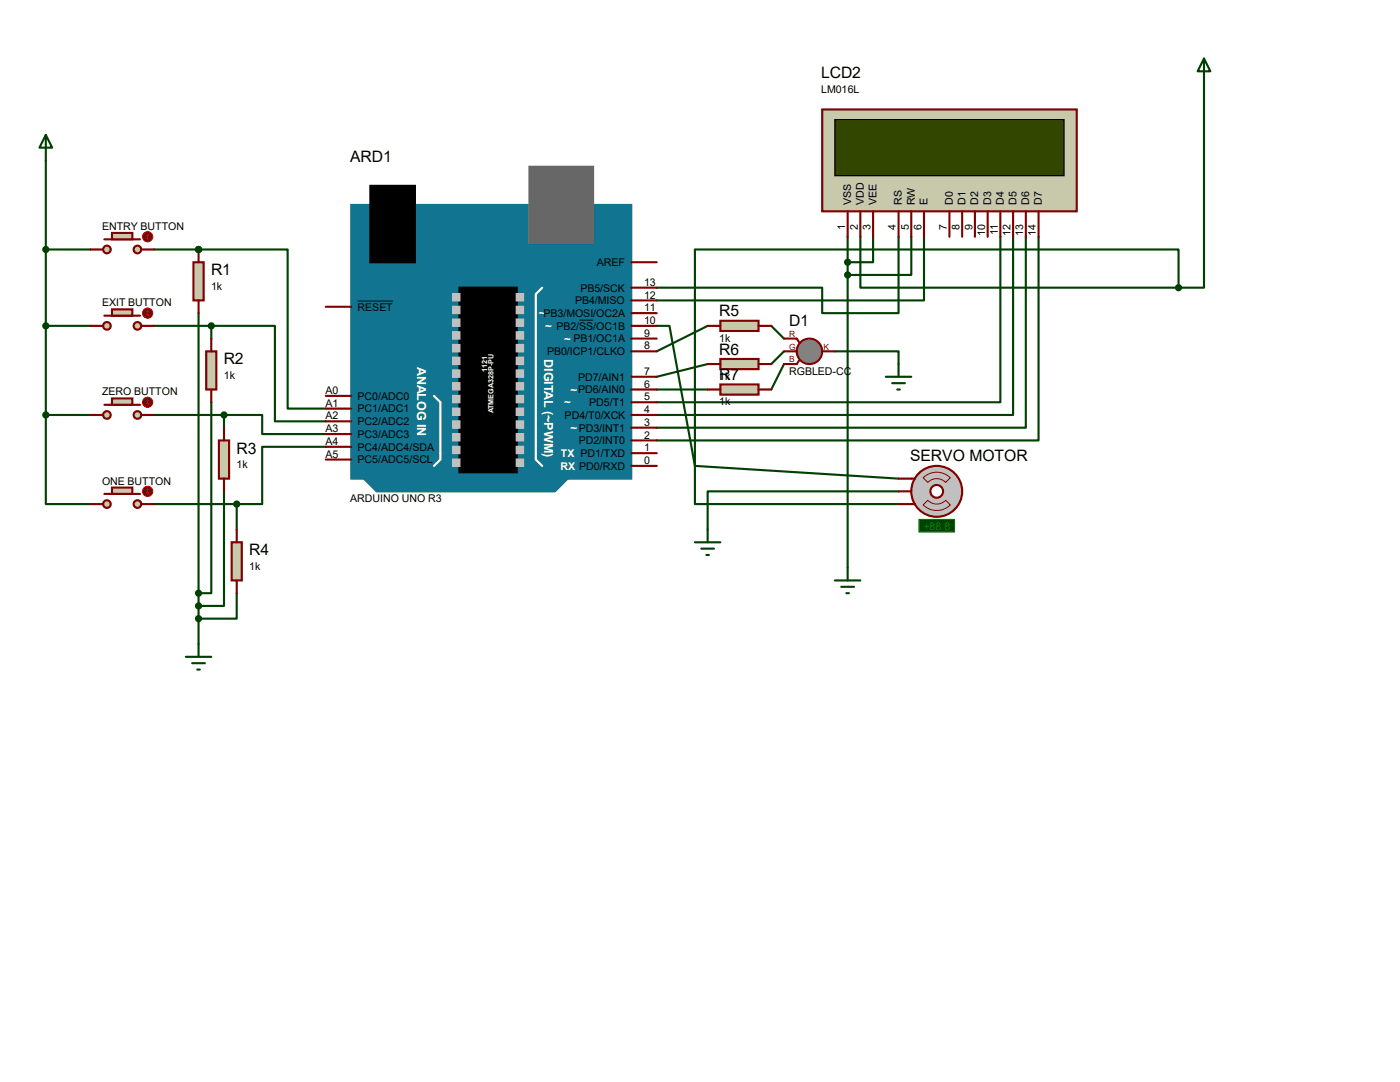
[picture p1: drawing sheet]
<svg xmlns="http://www.w3.org/2000/svg" width="279mm" height="216mm" viewBox="0 0 279 216" stroke-linecap="round" stroke-linejoin="round" font-family="sans-serif">
<g fill="none" stroke="#004000" stroke-width=".42">
<path d="M9.1 32v50.8M9.1 49.8h8.9M39.6 49.8h17.8v31.7h7.6M169.2 47.2v66.1M174.2 47.2v5.1h-5M179.3 47.2v15.3h-15.2v-5.1h-33M181.9 47.2v7.7h-12.7M184.4 47.2v12.7h-53.3M199.6 47.2v33.1h-68.5M202.2 47.2v35.6h-71.1M204.7 47.2v38.1h-73.6M207.3 47.2v40.7h-76.2"/>
<path d="M9.1 65h8.9M9.1 82.8v17.8h8.9M9.1 82.8h8.9"/>
</g>
<circle cx="39.6" cy="49.8" r=".21" fill="#004000"/>
<path d="M30.7 49.8h8.9" fill="none" stroke="#004000" stroke-width=".42"/>
<circle cx="39.6" cy="49.8" r=".21" fill="#004000"/>
<g fill="none" stroke="#004000" stroke-width=".42">
<path d="M240.3 11.7l1.3 2.5h-2.6zM240.3 11.7v45.7h-5.1M171.7 47.2v10.2h63.5M235.2 57.4v-7.6h-96.5v50.8h40.6M30.7 65h11.5M39.6 62.5v66M42.2 65h12.7v19.1h10.1M42.2 65v2.6M131.1 65h2.5l5.1 28 40.6 2.5M131.1 77.7h10.1M141.2 65l-10.1 5.1M141.2 72.6l-10.1 2.6"/>
<path d="M153.9 65l2.6 2.6M156.5 70.1l-2.6 2.5M156.5 72.6l-2.6 5.1M166.6 70.1h12.7v2.5M30.7 82.8h14M42.2 80.3v38.1h-2.6M44.7 82.8h7.6v3.8h12.7M44.7 98v22.9h-5.1M44.7 82.8v2.5M65 89.2h-12.7v11.4h-5.1M179.3 98h-38.1v7.7M30.7 100.6h16.5"/>
<path d="M47.2 118.4v5h-7.6M47.2 100.6v5.1M166.6 115.8h5.1M167.9 117.1h2.5M168.9 118.4h.5M169.2 113.3v2.5"/>
</g>
<g fill="#117491" stroke="#117491" stroke-width=".42">
<path d="M72.6 95.5h40.7l-2.6 2.5h-35.5z"/>
<path d="M70.1 40.9h55.9v54.6h-55.9z"/>
</g>
<path d="M105.7 33.3h12.7v15.2h-12.7z" fill="#686767" stroke="#686767" stroke-width=".42"/>
<path d="M73.9 37.1h8.9v15.2h-8.9zM91.7 57.4h11.4v36.8h-11.4z" fill="#000" stroke="#000" stroke-width=".42"/>
<path d="M108.2 57.4l-1.3 1.3v33l1.3 1.3M86.6 79l1.3 1.3v11.4l-1.3 1.3" fill="none" stroke="#fff" stroke-width=".42"/>
<g fill="#c0c0c0" stroke="#c0c0c0" stroke-width=".42">
<path d="M103.1 58.7h1.3v1.2h-1.3z"/>
<path d="M103.1 61.2h1.3v1.3h-1.3z"/>
<path d="M103.1 63.8h1.3v1.2h-1.3z"/>
<path d="M103.1 66.3h1.3v1.3h-1.3z"/>
<path d="M103.1 68.8h1.3v1.3h-1.3z"/>
<path d="M103.1 71.4h1.3v1.2h-1.3z"/>
<path d="M103.1 73.9h1.3v1.3h-1.3z"/>
<path d="M103.1 76.5h1.3v1.2h-1.3z"/>
<path d="M103.1 79h1.3v1.3h-1.3z"/>
<path d="M103.1 81.5h1.3v1.3h-1.3z"/>
<path d="M103.1 84.1h1.3v1.2h-1.3z"/>
<path d="M103.1 86.6h1.3v1.3h-1.3z"/>
<path d="M103.1 89.2h1.3v1.2h-1.3z"/>
<path d="M103.1 91.7h1.3v1.3h-1.3z"/>
<path d="M90.4 58.7h1.3v1.2h-1.3z"/>
<path d="M90.4 61.2h1.3v1.3h-1.3z"/>
<path d="M90.4 63.8h1.3v1.2h-1.3z"/>
<path d="M90.4 66.3h1.3v1.3h-1.3z"/>
<path d="M90.4 68.8h1.3v1.3h-1.3z"/>
<path d="M90.4 71.4h1.3v1.2h-1.3z"/>
<path d="M90.4 73.9h1.3v1.3h-1.3z"/>
<path d="M90.4 76.5h1.3v1.2h-1.3z"/>
<path d="M90.4 79h1.3v1.3h-1.3z"/>
<path d="M90.4 81.5h1.3v1.3h-1.3z"/>
<path d="M90.4 84.1h1.3v1.2h-1.3z"/>
<path d="M90.4 86.6h1.3v1.3h-1.3z"/>
<path d="M90.4 89.2h1.3v1.2h-1.3z"/>
<path d="M90.4 91.7h1.3v1.3h-1.3z"/>
</g>
<g fill="none" stroke="#800000" stroke-width=".42">
<path d="M126 59.9h5.1M126 57.4h5.1M126 52.3h5.1M65 79h5.1M65 61.2h5.1M126 77.7h5.1M126 75.2h5.1M126 70.1h5.1M126 67.6h5.1M126 65h5.1M126 62.5h5.1M65 91.7h5.1"/>
<path d="M65 89.2h5.1M65 86.6h5.1M65 84.1h5.1M65 81.5h5.1M126 93h5.1M126 90.4h5.1M126 87.9h5.1M126 85.3h5.1M126 82.8h5.1M126 80.3h5.1"/>
</g>
<path d="M71.4 60.1h7M115.6 63.9h2.8" fill="none" stroke="#000" stroke-width=".2"/>
<path d="M164.1 21.8h50.8v20.4h-50.8z" fill="#c8c8aa" stroke="#800000" stroke-width=".42"/>
<path d="M166.6 23.9h45.7v11.2h-45.7z" fill="#324600" stroke="#000" stroke-width=".25"/>
<g fill="none" stroke="#800000" stroke-width=".42">
<path d="M169.2 42.2v5M171.7 42.2v5M174.2 42.2v5M179.3 42.2v5M181.9 42.2v5M184.4 42.2v5M189.5 42.2v5M192 42.2v5M194.6 42.2v5M197.1 42.2v5M199.6 42.2v5M202.2 42.2v5"/>
<path d="M204.7 42.2v5M207.3 42.2v5"/>
</g>
<g fill="#004000" stroke="#004000" stroke-width=".42">
<circle cx="169.2" cy="52.3" r=".51"/>
<circle cx="169.2" cy="54.9" r=".51"/>
</g>
<g fill="#c8c8aa" stroke="#800000" stroke-width=".42">
<circle cx="27.4" cy="49.8" r=".76"/>
<circle cx="21.3" cy="49.8" r=".76"/>
</g>
<path d="M20.8 47.8h7.1" fill="none" stroke="#800000" stroke-width=".42"/>
<path d="M22.4 46.5h4v1.3h-4z" fill="#c8c8aa" stroke="#800000" stroke-width=".42"/>
<path d="M18 49.8h2.6M28.2 49.8h2.5" fill="none" stroke="#800000" stroke-width=".42"/>
<circle cx="29.5" cy="47.2" r="1.02" fill="#400000" stroke="#f00" stroke-width=".21"/>
<path d="M29.2 47.5l.3 .3M29.5 46.7v1.1M29.5 46.7l-.3 .3M29.5 46.7l.2 .3M29.7 47.5l-.2 .3" fill="none" stroke="#f00" stroke-width=".21"/>
<g fill="#c8c8aa" stroke="#800000" stroke-width=".42">
<circle cx="27.4" cy="65" r=".76"/>
<circle cx="21.3" cy="65" r=".76"/>
</g>
<path d="M20.8 63h7.1" fill="none" stroke="#800000" stroke-width=".42"/>
<path d="M22.4 61.7h4v1.3h-4z" fill="#c8c8aa" stroke="#800000" stroke-width=".42"/>
<path d="M18 65h2.6M28.2 65h2.5" fill="none" stroke="#800000" stroke-width=".42"/>
<circle cx="29.5" cy="62.5" r="1.02" fill="#400000" stroke="#f00" stroke-width=".21"/>
<path d="M29.2 62.7l.3 .3M29.5 62v1M29.5 62l-.3 .2M29.5 62l.2 .2M29.7 62.7l-.2 .3" fill="none" stroke="#f00" stroke-width=".21"/>
<g fill="#c8c8aa" stroke="#800000" stroke-width=".42">
<circle cx="27.4" cy="82.8" r=".76"/>
<circle cx="21.3" cy="82.8" r=".76"/>
</g>
<path d="M20.8 80.8h7.1" fill="none" stroke="#800000" stroke-width=".42"/>
<path d="M22.4 79.5h4v1.3h-4z" fill="#c8c8aa" stroke="#800000" stroke-width=".42"/>
<path d="M18 82.8h2.6M28.2 82.8h2.5" fill="none" stroke="#800000" stroke-width=".42"/>
<circle cx="29.5" cy="80.3" r="1.02" fill="#400000" stroke="#f00" stroke-width=".21"/>
<path d="M29.5 79.8v1M29.5 79.8l-.3 .2M29.5 79.8l.2 .2M29.2 80.5l.3 .3M29.7 80.5l-.2 .3" fill="none" stroke="#f00" stroke-width=".21"/>
<g fill="#c8c8aa" stroke="#800000" stroke-width=".42">
<circle cx="27.4" cy="100.6" r=".76"/>
<circle cx="21.3" cy="100.6" r=".76"/>
</g>
<path d="M20.8 98.6h7.1" fill="none" stroke="#800000" stroke-width=".42"/>
<path d="M22.4 97.3h4v1.3h-4z" fill="#c8c8aa" stroke="#800000" stroke-width=".42"/>
<path d="M18 100.6h2.6M28.2 100.6h2.5" fill="none" stroke="#800000" stroke-width=".42"/>
<circle cx="29.5" cy="98" r="1.02" fill="#400000" stroke="#f00" stroke-width=".21"/>
<path d="M29.2 98.3l.3 .3M29.5 97.5v1.1M29.5 97.5l-.3 .3M29.5 97.5l.2 .3M29.7 98.3l-.2 .3" fill="none" stroke="#f00" stroke-width=".21"/>
<path d="M9.1 26.9l1.3 2.6h-2.5zM9.1 26.9v5.1M37.1 131.1h5.1M38.4 132.3h2.5M39.4 133.6h.5M39.6 128.5v2.6" fill="none" stroke="#004000" stroke-width=".42"/>
<g fill="#004000" stroke="#004000" stroke-width=".42">
<circle cx="9.1" cy="82.8" r=".51"/>
<circle cx="9.1" cy="65" r=".51"/>
<circle cx="9.1" cy="49.8" r=".51"/>
</g>
<path d="M38.6 52.3h2v7.6h-2z" fill="#c8c8aa" stroke="#800000" stroke-width=".42"/>
<path d="M39.6 49.8v2.5M39.6 59.9v2.6" fill="none" stroke="#800000" stroke-width=".42"/>
<path d="M41.1 70.1h2.1v7.6h-2.1z" fill="#c8c8aa" stroke="#800000" stroke-width=".42"/>
<path d="M42.2 67.6v2.5M42.2 77.7v2.6" fill="none" stroke="#800000" stroke-width=".42"/>
<path d="M43.7 87.9h2v7.6h-2z" fill="#c8c8aa" stroke="#800000" stroke-width=".42"/>
<path d="M44.7 85.3v2.6M44.7 95.5v2.5" fill="none" stroke="#800000" stroke-width=".42"/>
<path d="M46.2 108.2h2.1v7.6h-2.1z" fill="#c8c8aa" stroke="#800000" stroke-width=".42"/>
<path d="M47.2 105.7v2.5M47.2 115.8v2.6" fill="none" stroke="#800000" stroke-width=".42"/>
<g fill="#004000" stroke="#004000" stroke-width=".42">
<circle cx="39.6" cy="49.8" r=".51"/>
<circle cx="42.2" cy="65" r=".51"/>
<circle cx="44.7" cy="82.8" r=".51"/>
<circle cx="47.2" cy="100.6" r=".51"/>
<circle cx="39.6" cy="118.4" r=".51"/>
<circle cx="39.6" cy="120.9" r=".51"/>
<circle cx="39.6" cy="123.4" r=".51"/>
</g>
<circle cx="186.9" cy="98" r="5.1" fill="#c0c0c0" stroke="#800000" stroke-width=".42"/>
<circle cx="186.9" cy="98" r="1.27" fill="#fff" stroke="#800000" stroke-width=".42"/>
<path d="M181.9 95.5h.7M181.9 100.6h.7" fill="none" stroke="#800000" stroke-width=".42"/>
<path d="M183.4 103.6h7.1v2.6h-7.1z" fill="#004000" stroke="#0f0" stroke-width=".21"/>
<path d="M184.2 95.3a3.9 3.9 0 0 1 5.5 0l-1 1a2.46 2.46 0 0 0-3.5 0zM184.2 100.8l1-1a2.46 2.46 0 0 0 3.5 0l1 1a3.9 3.9 0 0 1-5.5 0z" fill="none" stroke="#800000" stroke-width=".2"/>
<path d="M179.3 98h2.6M179.3 95.5h2.6M179.3 100.6h2.6" fill="none" stroke="#800000" stroke-width=".42"/>
<circle cx="235.2" cy="57.4" r=".51" fill="#004000" stroke="#004000" stroke-width=".42"/>
<circle cx="161.5" cy="70.1" r="2.54" fill="#808080" stroke="#800000" stroke-width=".42"/>
<path d="M156.5 67.6h2.5l.5 .7M156.5 70.1h2.5M159.5 71.9l-.5 .7h-2.5M164.1 70.1h2.5" fill="none" stroke="#800000" stroke-width=".42"/>
<path d="M143.8 64h7.6v2h-7.6z" fill="#c8c8aa" stroke="#800000" stroke-width=".42"/>
<path d="M141.2 65h2.6M151.4 65h2.5" fill="none" stroke="#800000" stroke-width=".42"/>
<path d="M143.8 71.6h7.6v2.1h-7.6z" fill="#c8c8aa" stroke="#800000" stroke-width=".42"/>
<path d="M141.2 72.6h2.6M151.4 72.6h2.5" fill="none" stroke="#800000" stroke-width=".42"/>
<path d="M143.8 76.7h7.6v2h-7.6z" fill="#c8c8aa" stroke="#800000" stroke-width=".42"/>
<path d="M141.2 77.7h2.6M151.4 77.7h2.5" fill="none" stroke="#800000" stroke-width=".42"/>
<path d="M176.8 75.2h5.1M178.1 76.5h2.5M179.1 77.7h.5M179.3 72.6v2.6M138.7 108.2h5.1M140 109.5h2.5M141 110.7h.5M141.2 105.7v2.5" fill="none" stroke="#004000" stroke-width=".42"/>
<g font-size="3.1">
<text x="163.9" y="15.6">LCD2</text>
<text x="69.9" y="32.4">ARD1</text>
<text x="42.1" y="54.9">R1</text>
<text x="143.6" y="63.1">R5</text>
<text x="157.5" y="65">D1</text>
<text x="143.6" y="70.7">R6</text>
<text x="44.7" y="72.7">R2</text>
<text x="143.6" y="75.8">R7</text>
<text x="47.2" y="90.5">R3</text>
<text x="181.7" y="92">SERVO MOTOR</text>
<text x="49.7" y="110.8">R4</text>
</g>
<g font-size="2.5" fill="#fff">
<text x="108.6" y="71.6" transform="rotate(90 108.6 71.6)">DIGITAL (~PWM)</text>
<text x="83.2" y="73.2" transform="rotate(90 83.2 73.2)">ANALOG IN</text>
</g>
<g font-size="2.3" fill="#fff">
<text x="107.5" y="63.3">~PB3/MOSI/OC2A</text>
<text x="108.8" y="65.9">~ PB2/SS/OC1B</text>
<text x="112.6" y="68.4">~ PB1/OC1A</text>
<text x="112.6" y="81.1">~</text>
<text x="113.9" y="78.6">~PD6/AIN0</text>
<text x="113.9" y="86.2">~PD3/INT1</text>
</g>
<g font-size="2.1">
<text x="163.9" y="18.5">LM016L</text>
<text x="169.8" y="40.9" transform="rotate(-90 169.8 40.9)">VSS</text>
<text x="172.4" y="40.9" transform="rotate(-90 172.4 40.9)">VDD</text>
<text x="174.9" y="40.9" transform="rotate(-90 174.9 40.9)">VEE</text>
<text x="180" y="40.9" transform="rotate(-90 180 40.9)">RS</text>
<text x="182.5" y="40.9" transform="rotate(-90 182.5 40.9)">RW</text>
<text x="185.1" y="40.9" transform="rotate(-90 185.1 40.9)">E</text>
<text x="190.2" y="40.9" transform="rotate(-90 190.2 40.9)">D0</text>
<text x="192.7" y="40.9" transform="rotate(-90 192.7 40.9)">D1</text>
<text x="195.2" y="40.9" transform="rotate(-90 195.2 40.9)">D2</text>
<text x="197.8" y="40.9" transform="rotate(-90 197.8 40.9)">D3</text>
<text x="200.3" y="40.9" transform="rotate(-90 200.3 40.9)">D4</text>
<text x="202.9" y="40.9" transform="rotate(-90 202.9 40.9)">D5</text>
<text x="205.4" y="40.9" transform="rotate(-90 205.4 40.9)">D6</text>
<text x="207.9" y="40.9" transform="rotate(-90 207.9 40.9)">D7</text>
<text x="20.4" y="45.9">ENTRY BUTTON</text>
<text x="168.7" y="45.9" transform="rotate(-90 168.7 45.9)">1</text>
<text x="171.2" y="45.9" transform="rotate(-90 171.2 45.9)">2</text>
<text x="173.7" y="45.9" transform="rotate(-90 173.7 45.9)">3</text>
<text x="178.8" y="45.9" transform="rotate(-90 178.8 45.9)">4</text>
<text x="181.4" y="45.9" transform="rotate(-90 181.4 45.9)">5</text>
<text x="183.9" y="45.9" transform="rotate(-90 183.9 45.9)">6</text>
<text x="189" y="45.9" transform="rotate(-90 189 45.9)">7</text>
<text x="191.5" y="45.9" transform="rotate(-90 191.5 45.9)">8</text>
<text x="194.1" y="45.9" transform="rotate(-90 194.1 45.9)">9</text>
<text x="196.6" y="47" transform="rotate(-90 196.6 47)">10</text>
<text x="199.1" y="46.9" transform="rotate(-90 199.1 46.9)">11</text>
<text x="201.7" y="47" transform="rotate(-90 201.7 47)">12</text>
<text x="204.2" y="47" transform="rotate(-90 204.2 47)">13</text>
<text x="206.8" y="47" transform="rotate(-90 206.8 47)">14</text>
<text x="119.1" y="53.1">AREF</text>
<text x="42.1" y="57.9">1k</text>
<text x="115.8" y="58.2">PB5/SCK</text>
<text x="128.5" y="59.6">12</text>
<text x="128.5" y="57">13</text>
<text x="20.4" y="61.1">EXIT BUTTON</text>
<text x="71.4" y="62">RESET</text>
<text x="114.8" y="60.7">PB4/MISO</text>
<text x="128.5" y="64.6">10</text>
<text x="128.5" y="62.1">11</text>
<text x="109.2" y="70.9">PB0/ICP1/CLKO</text>
<text x="128.5" y="69.7">8</text>
<text x="128.5" y="67.2">9</text>
<text x="143.6" y="68.2">1k</text>
<text x="44.7" y="75.6">1k</text>
<text x="115.4" y="75.9">PD7/AIN1</text>
<text x="128.5" y="77.3">6</text>
<text x="128.5" y="74.8">7</text>
<text x="143.6" y="75.8">1k</text>
<text x="157.5" y="74.8">RGBLED-CC</text>
<text x="20.4" y="78.9">ZERO BUTTON</text>
<text x="65" y="83.7">A2</text>
<text x="65" y="81.2">A1</text>
<text x="65" y="78.6">A0</text>
<text x="71.4" y="82.3">PC1/ADC1</text>
<text x="71.4" y="79.8">PC0/ADC0</text>
<text x="112.7" y="83.6">PD4/T0/XCK</text>
<text x="117.6" y="81">PD5/T1</text>
<text x="128.5" y="82.4">4</text>
<text x="128.5" y="79.9">5</text>
<text x="143.6" y="80.9">1k</text>
<text x="65" y="88.8">A4</text>
<text x="65" y="86.2">A3</text>
<text x="71.4" y="89.9">PC4/ADC4/SDA</text>
<text x="71.4" y="87.4">PC3/ADC3</text>
<text x="71.4" y="84.8">PC2/ADC2</text>
<text x="115.5" y="88.6">PD2/INT0</text>
<text x="128.5" y="87.5">2</text>
<text x="128.5" y="85">3</text>
<text x="47.2" y="93.4">1k</text>
<text x="65" y="91.3">A5</text>
<text x="71.4" y="92.5">PC5/ADC5/SCL</text>
<text x="128.5" y="92.6">0</text>
<text x="128.5" y="90">1</text>
<text x="20.4" y="96.7">ONE BUTTON</text>
<text x="69.9" y="100.2">ARDUINO UNO R3</text>
<text x="49.7" y="113.7">1k</text>
</g>
<g font-size="2.1" fill="#fff">
<text x="111.8" y="93.8">RX PD0/RXD</text>
<text x="111.9" y="91.2">TX PD1/TXD</text>
</g>
<text font-size="2.1" fill="#008000" x="184.3" y="105.7">+88.8</text>
<g font-size="1.7" fill="#800000">
<text x="157.5" y="67.2">R</text>
<text x="157.5" y="69.8">G</text>
<text x="164.3" y="69.8">K</text>
<text x="157.5" y="72.3">B</text>
</g>
<g font-size="1.4" fill="#fff">
<text x="97.2" y="74.2" transform="rotate(-90 97.2 74.2)">1121</text>
<text x="98.5" y="82.5" transform="rotate(-90 98.5 82.5)">ATMEGA328P-PU</text>
</g>
</svg>
